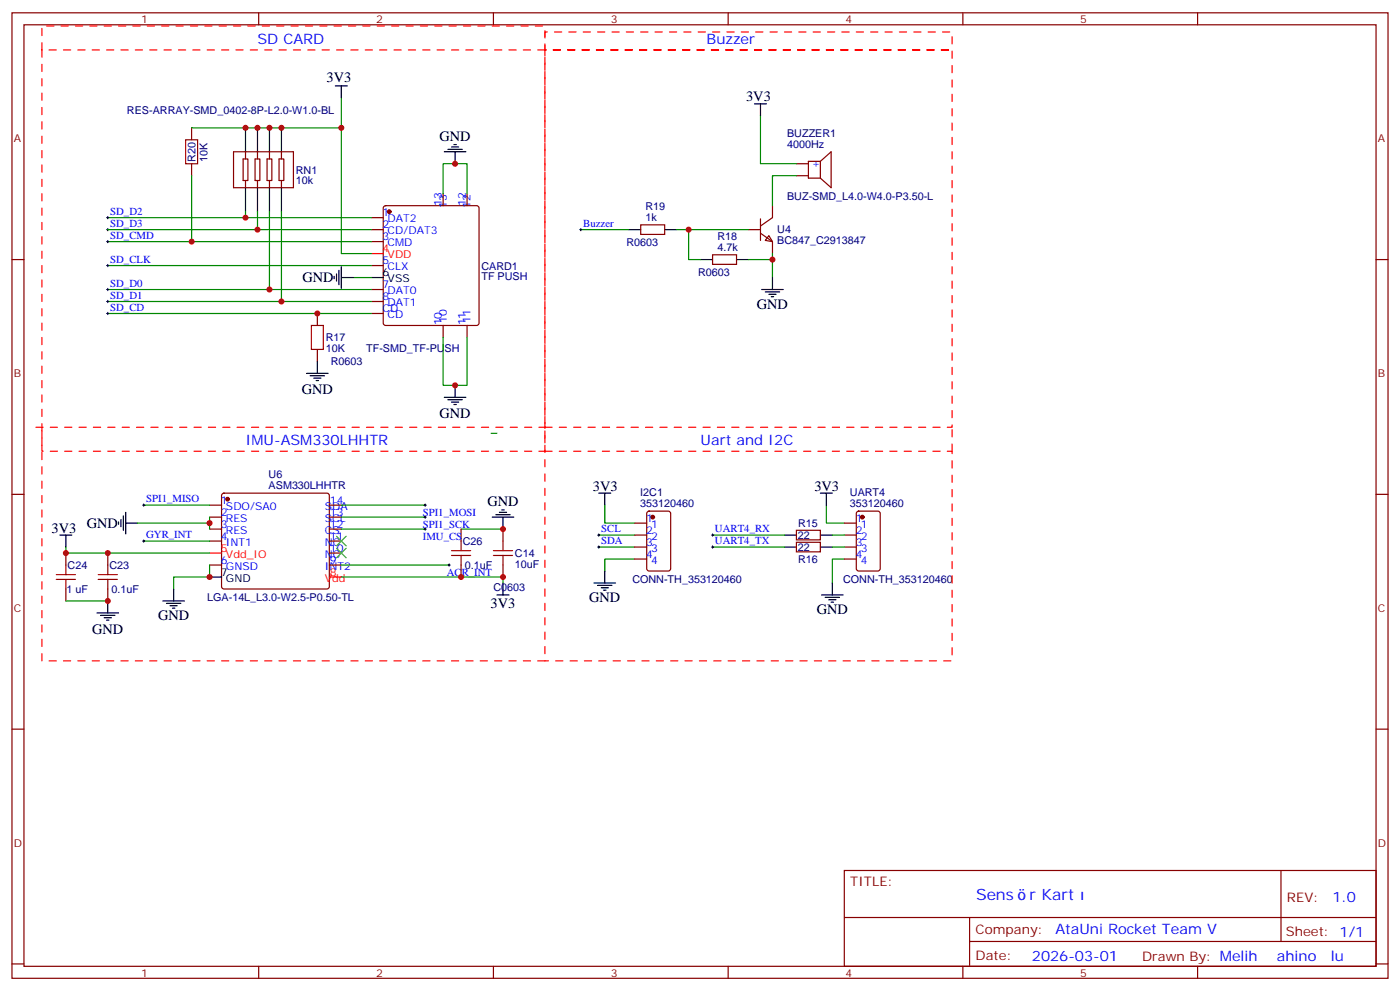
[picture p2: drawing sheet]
<svg xmlns="http://www.w3.org/2000/svg" width="412mm" height="292mm" viewBox="0 0 412 292" stroke-linecap="round" stroke-linejoin="round" font-family="sans-serif">
<g fill="none" stroke="#870000" stroke-width=".35">
<path d="M3.5 3.8h405.4v284.3h-405.4zM7.1 7.3h398.2v277.3h-398.2zM76.2 3.8v3.5M145.3 3.8v3.5M214.5 3.8v3.5M283.6 3.8v3.5M352.8 3.8v3.5M56.4 37.6v3.6M56.4 48.2v3.6M68.8 44.7h17.6v10.6h-17.6zM71.6 46.8h1.4v6.4h-1.4zM72.3 44.7v2.1"/>
<path d="M72.3 53.2v2.1M75.1 46.8h1.5v6.4h-1.5zM75.8 44.7v2.1M75.8 53.2v2.1M78.7 46.8h1.4v6.4h-1.4zM79.4 44.7v2.1M79.4 53.2v2.1M82.2 46.8h1.4v6.4h-1.4zM82.9 44.7v2.1M82.9 53.2v2.1M130.5 57v3.6M137.6 57v3.6"/>
<path d="M234.6 48.2h3.5M234.6 51.8h3.5M241.7 47.5l3.1-2.8v10.6l-3.1-2.8M241.7 47.5v5M241.7 47.5h-3.6v5h3.6M3.5 76.4h3.6M109.4 64.1h3.5M109.4 67.6h3.5M109.4 71.2h3.5M109.4 78.2h3.5M113.1 60.8l.5-.2h26.8l.5 .2 .2 .5v33.8l-.2 .5-.5 .2h-26.8l-.5-.2-.2-.5v-33.8zM188.7 66.2h7.1v2.8h-7.1z"/>
<path d="M209.9 75h7.1v2.9h-7.1zM220.5 67.6h3.5M224 64.5v6.3M224 68.7l3.5 2.5v3.5M226.5 69.4l1 1.8-2.1-.4zM227.5 60.6v3.5l-3.5 2.5M405.3 76.4h3.6M93.5 92.3v3.5M109.4 85.3h3.5M109.4 88.8h3.5M109.4 92.3h3.5M130.5 95.8v3.6"/>
<path d="M137.6 95.8v3.6M93.5 102.9v3.5M3.5 145.6h3.6M61.7 148.8h3.6M61.7 152.3h3.6M61.7 155.8h3.6M61.7 159.3h3.6M65.5 145.4l.5-.2h30.3l.5 .2 .2 .5v26.9l-.2 .5-.5 .2h-30.3l-.5-.3-.2-.4v-26.9zM97 148.8h3.5M97 152.3h3.5M97 155.8h3.5M97 159.3h3.5"/>
<path d="M135.8 155.8v3.5M148.2 155.8v3.5M187 154.1h3.5M187 157.6h3.5M190.7 150.7l.5-.2h5.6l.7 .5 .1 16.5-.5 .6-5.9 .1-.6-.5-.1-16.5zM234.6 156.2h7.1v2.8h-7.1zM234.6 159.7h7.1v2.8h-7.1zM248.7 154.1h3.5M248.7 157.6h3.5M252.5 150.7l.4-.2h5.7l.6 .5 .1 16.5-.5 .6-5.9 .1-.6-.5-.1-16.5zM405.3 145.6h3.6M19.4 162.9v3.5"/>
<path d="M19.4 173.5v3.5M31.7 162.9v3.5M31.7 173.5v3.5M61.7 166.4h3.6M97 166.4h3.5M97 162.9h3.5M135.8 166.4v3.5M148.2 166.4v3.5M187 161.1h3.5M187 164.6h3.5M248.7 161.1h3.5M248.7 164.6h3.5"/>
<path d="M3.5 214.7h3.6M405.3 214.7h3.6M248.7 256.4h156.6v28.2h-156.6zM377.3 256.4v20.9M248.7 270.2h156.5M285.6 277.3h119.6M285.6 270.2v14.1M3.5 283.9h3.6M76.2 284.6v3.5M145.3 284.6v3.5M214.5 284.6v3.5M283.6 284.6v3.5"/>
<path d="M352.8 284.6v3.5M405.3 283.9h3.6"/>
</g>
<g fill="#870000" stroke="#870000" stroke-width=".35">
<circle cx="114.7" cy="62.3" r=".53"/>
<circle cx="67" cy="147" r=".53"/>
<circle cx="192.3" cy="152.3" r=".53"/>
<circle cx="254" cy="152.3" r=".53"/>
</g>
<path d="M109.4 74.7h3.5M61.7 162.9h3.6M97 169.9h3.5" fill="none" stroke="#f00" stroke-width=".35"/>
<g fill="none" stroke="#000" stroke-width=".35">
<path d="M72.3 37.6v7.1M75.8 37.6v7.1M79.4 37.6v7.1M82.9 37.6v7.1M98.8 25.3h3.5M100.5 25.3v3.5M222.2 30.6h3.6M224 30.6v3.5M72.3 55.3v7M75.8 55.3v7M79.4 55.3v7M82.9 55.3v7"/>
<path d="M130.9 44.7h6.3M131.9 44h4.3M133 43.3h2.1M133.7 42.6h.7M134.1 44.7v3.5M99.8 79.6v4.3M100.5 78.6v6.3M185.2 67.6h3.5M195.8 67.6h3.5M206.4 76.4h3.5M217 76.4h3.5M98.4 81.4v.7"/>
<path d="M99.1 80.7v2.1M100.5 81.7h3.6M109.4 81.7h3.5M224.4 85.3h6.3M225.4 86h4.3M226.5 86.7h2.1M227.2 87.4h.7M227.5 81.7v3.6M90.3 110h6.4M91.4 110.7h4.2M92.4 111.4h2.1M93.1 112.1h.7"/>
<path d="M93.5 106.4v3.6M130.9 117h6.3M131.9 117.7h4.3M133 118.4h2.1M133.7 119.1h.7M134.1 113.5v3.5M17.6 157.6h3.6M19.4 157.6v3.5M34.9 153.7v.7M35.6 153v2.1M36.3 151.9v4.3M37 154.1h3.6"/>
<path d="M37 150.9v6.3M145 152.3h6.3M146 151.6h4.3M147.1 150.9h2.1M147.8 150.2h.7M148.2 152.3v3.5M176.4 145.2h3.5M178.2 145.2v3.6M231.1 157.6h3.5M241.7 157.6h3.5M241.7 145.2h3.5M243.4 145.2v3.6"/>
<path d="M31.7 177v3.5M48 177h6.3M49 177.7h4.3M50.1 178.4h2.1M50.8 179.1h.7M51.2 173.5v3.5M61.7 169.9h3.6M146.4 175.2h3.5M148.2 171.7v3.5M175 171.7h6.3M176 172.4h4.3M177.1 173.1h2.1"/>
<path d="M177.8 173.8h.7M178.2 168.2v3.5M231.1 161.1h3.5M241.7 161.1h3.5M242 175.2h6.4M243.1 175.9h4.2M244.1 176.6h2.1M244.8 177.3h.7M245.2 171.7v3.5M28.6 180.5h6.3M29.6 181.2h4.3M30.7 181.9h2.1"/>
<path d="M31.4 182.6h.7"/>
</g>
<g fill="none" stroke="#008700" stroke-width=".35">
<path d="M56.4 37.6h44.1M100.5 28.8v8.8M100.5 37.6v37.1h8.9M224 34.1v14.1h10.6M56.4 51.8v19.4M130.5 57v-8.8h7.1v8.8M234.6 51.8h-7.1v8.8M31.7 64.1h77.7M31.7 71.2h77.7M31.7 78.2h77.7M31.7 67.6h77.7M72.3 62.3v1.8"/>
<path d="M75.8 62.3v5.3M79.4 62.3v23M82.9 62.3v26.5M171.1 67.6h14.1M199.3 67.6h3.5v8.8h3.6M202.8 67.6h17.7M220.5 76.4h7M227.5 74.7v7M31.7 85.3h77.7M31.7 92.3h77.7M31.7 88.8h77.7M104.1 81.7h5.3"/>
<path d="M130.5 99.4v14.1h7.1v-14.1M144.6 127.6h1.8M40.6 154.1h21.1M42.3 159.3h19.4M42.3 148.8h19.4M61.7 152.3v3.5M100.5 148.8h24.7M100.5 155.8h24.7M100.5 152.3h24.7M135.8 155.8h12.4M176.4 157.6h10.6M178.2 148.8v5.3h8.8"/>
<path d="M209.9 157.6h21.2M243.4 148.8v5.3h5.3M245.2 157.6h3.5M19.4 161.1v1.8h42.3M19.4 177h12.3M61.7 166.4v3.5h-10.5v3.6M100.5 169.9h47.7v1.8M100.5 166.4h31.8M176.4 161.1h10.6M187 164.6h-8.8v3.6M209.9 161.1h21.2M245.2 161.1h3.5"/>
<path d="M248.7 164.6h-3.5v7.1"/>
</g>
<g fill="none" stroke="#a10000" stroke-width=".35">
<path d="M54.7 41.2h3.5v7h-3.5zM91.7 95.8h3.5v7.1h-3.5zM135.8 159.3v2.9M148.2 159.3v2.9M16.6 170.6h5.6M16.6 169.2h5.6M19.4 166.4v2.8M19.4 170.6v2.9M28.9 170.6h5.7M28.9 169.2h5.7M31.7 166.4v2.8M31.7 170.6v2.9"/>
<path d="M133 162.2h5.6M133 163.6h5.6M135.8 163.6v2.8M145.3 162.2h5.7M145.3 163.6h5.7M148.2 163.6v2.8"/>
</g>
<g fill="none" stroke="#000" stroke-width=".29">
<path d="M31.4 64.1h.7M31.4 67.6h.7M31.4 71.2h.7M31.4 78.2h.7M31.7 63.7v.8M31.7 67.3v.7M31.7 70.8v.7M31.7 77.9v.7M170.7 67.6h.7M171.1 67.3v.7M31.4 85.3h.7M31.4 88.8h.7"/>
<path d="M31.4 92.3h.7M31.7 84.9v.7M31.7 88.4v.7M31.7 92v.7M42 159.3h.7M42 148.8h.7M42.3 148.4v.7M42.3 159v.7M124.9 148.8h.7M124.9 155.8h.7M124.9 152.3h.7M125.2 148.4v.7"/>
<path d="M125.2 151.9v.7M125.2 155.5v.7M176 157.6h.7M176.4 157.2v.7M209.5 157.6h.8M209.9 157.2v.7M131.9 166.4h.7M132.3 166.1v.7M176 161.1h.7M176.4 160.8v.7M209.5 161.1h.8M209.9 160.8v.7"/>
</g>
<path d="M99.1 157.9l2.9 2.9M102 157.9l-2.9 2.9M99.1 161.5l2.9 2.8M102 161.5l-2.9 2.8" fill="none" stroke="#3c3" stroke-width=".35"/>
<path d="M12.3 14.7v179.9h148.2v-179.9h-148.2v-7h148.2v7M10.6 125.8h149.9v7.1h-148.2v-7.1M160.5 125.8h120v-116.4h-120v5.3h120h-120v111.1M160.5 132.9h120v61.7h-120M280.5 132.9v-7.1" fill="none" stroke="#f00" stroke-width=".35" stroke-dasharray="2.1 2.1"/>
<g fill="#c00">
<circle cx="100.5" cy="37.6" r=".88"/>
<circle cx="61.7" cy="169.9" r=".88"/>
<circle cx="61.7" cy="154.1" r=".88"/>
<circle cx="19.4" cy="162.9" r=".88"/>
<circle cx="31.8" cy="177" r=".88"/>
<circle cx="135.8" cy="169.9" r=".88"/>
<circle cx="93.5" cy="92.3" r=".88"/>
<circle cx="72.3" cy="37.6" r=".88"/>
<circle cx="82.9" cy="37.6" r=".88"/>
<circle cx="79.4" cy="37.6" r=".88"/>
<circle cx="75.8" cy="37.6" r=".88"/>
<circle cx="75.8" cy="67.6" r=".88"/>
<circle cx="79.4" cy="85.3" r=".88"/>
<circle cx="82.9" cy="88.8" r=".88"/>
<circle cx="148.2" cy="155.8" r=".88"/>
<circle cx="134.1" cy="48.2" r=".88"/>
<circle cx="134.1" cy="113.5" r=".88"/>
<circle cx="56.4" cy="71.2" r=".88"/>
<circle cx="72.3" cy="64.1" r=".88"/>
<circle cx="31.8" cy="162.9" r=".88"/>
<circle cx="148.2" cy="169.9" r=".88"/>
<circle cx="227.5" cy="76.4" r=".88"/>
<circle cx="202.8" cy="67.6" r=".88"/>
</g>
<g font-size="4.6" fill="#00f">
<text x="287.5" y="265.2">Sens</text>
<text x="303.2" y="265.2">r Kart</text>
</g>
<g font-size="4.2" fill="#00f">
<text x="75.8" y="12.9">SD CARD</text>
<text x="208.1" y="12.9">Buzzer</text>
<text x="72.3" y="131.1">IMU-ASM330LHHTR</text>
<text x="206.4" y="131.1">Uart and I2C</text>
<text x="392.5" y="265.6">1.0</text>
<text x="310.9" y="275.2">AtaUni Rocket Team V</text>
<text x="304" y="283">2026-03-01</text>
<text x="376.1" y="282.9">ahino</text>
<text x="392" y="282.9">lu</text>
</g>
<g font-size="4.2">
<text x="96.2" y="24.2">3V3</text>
<text x="219.8" y="29.9">3V3</text>
<text x="129.5" y="41.5">GND</text>
<text x="89.1" y="83.1">GND</text>
<text x="223" y="90.9">GND</text>
<text x="88.9" y="116">GND</text>
<text x="129.5" y="123">GND</text>
<text x="143.6" y="149.1">GND</text>
<text x="174.6" y="144.5">3V3</text>
<text x="239.9" y="144.5">3V3</text>
<text x="25.6" y="155.5">GND</text>
<text x="15.2" y="156.9">3V3</text>
<text x="144.5" y="179.2">3V3</text>
<text x="173.6" y="177.3">GND</text>
<text x="46.6" y="182.6">GND</text>
<text x="240.6" y="180.9">GND</text>
<text x="27.2" y="186.6">GND</text>
</g>
<g font-size="3.9" fill="#800">
<text x="250.5" y="260.9">TITLE:</text>
<text x="379.1" y="265.6">REV:</text>
<text x="287.4" y="275.1">Company:</text>
<text x="378.7" y="275.8">Sheet: 1/1</text>
<text x="287.4" y="282.8">Date:</text>
<text x="336.4" y="282.9">Drawn By: Melih</text>
</g>
<g font-size="3.2" fill="#800">
<text x="41.6" y="6.8">1</text>
<text x="110.8" y="6.8">2</text>
<text x="179.9" y="6.8">3</text>
<text x="249.1" y="6.8">4</text>
<text x="318.2" y="6.8">5</text>
<text x="4.1" y="41.9">A</text>
<text x="405.9" y="41.9">A</text>
<text x="4.1" y="111">B</text>
<text x="405.9" y="111">B</text>
<text x="4.1" y="180.2">C</text>
<text x="405.9" y="180.2">C</text>
<text x="4.1" y="249.3">D</text>
<text x="405.9" y="249.3">D</text>
<text x="41.6" y="287.6">1</text>
<text x="110.8" y="287.6">2</text>
<text x="179.9" y="287.6">3</text>
<text x="249.1" y="287.6">4</text>
<text x="318.2" y="287.6">5</text>
</g>
<g font-size="3.2" fill="#000080">
<text x="37.4" y="33.5">RES-ARRAY-SMD_0402-8P-L2.0-W1.0-BL</text>
<text x="231.9" y="40.4">BUZZER1</text>
<text x="57.6" y="47.7" transform="rotate(-90 57.6 47.7)">R20</text>
<text x="61.1" y="47.7" transform="rotate(-90 61.1 47.7)">10K</text>
<text x="231.9" y="43.6">4000Hz</text>
<text x="87.1" y="51.1">RN1</text>
<text x="87.1" y="54.3">10k</text>
<text x="231.9" y="58.8">BUZ-SMD_L4.0-W4.0-P3.50-L</text>
<text x="190.2" y="65.2">1k</text>
<text x="190.2" y="62">R19</text>
<text x="211.3" y="70.8">R18</text>
<text x="229" y="72">BC847_C2913847</text>
<text x="229" y="68.7">U4</text>
<text x="184.5" y="72.6">R0603</text>
<text x="211.3" y="74">4.7k</text>
<text x="141.8" y="82.5">TF PUSH</text>
<text x="141.8" y="79.4">CARD1</text>
<text x="205.7" y="81.4">R0603</text>
<text x="96" y="100.5">R17</text>
<text x="96" y="103.7">10K</text>
<text x="97.5" y="107.6">R0603</text>
<text x="107.9" y="103.6">TF-SMD_TF-PUSH</text>
<text x="79.1" y="144">ASM330LHHTR</text>
<text x="79.1" y="140.9">U6</text>
<text x="188.6" y="149.3">353120460</text>
<text x="188.6" y="146.1">I2C1</text>
<text x="250.4" y="149.3">353120460</text>
<text x="250.4" y="146.1">UART4</text>
<text x="235.1" y="155.2">R15</text>
<text x="136.3" y="160.5">C26</text>
<text x="235.1" y="158.7">22</text>
<text x="19.9" y="167.5">C24</text>
<text x="32.3" y="167.5">C23</text>
<text x="136.9" y="167.6">0.1uF</text>
<text x="151.7" y="167.2">10uF</text>
<text x="151.7" y="164">C14</text>
<text x="235.1" y="162.3">22</text>
<text x="235.1" y="165.8">R16</text>
<text x="145.3" y="174">C0603</text>
<text x="186.3" y="171.7">CONN-TH_353120460</text>
<text x="248.4" y="171.7">CONN-TH_353120460</text>
<text x="19.6" y="174.6">1 uF</text>
<text x="32.8" y="174.6">0.1uF</text>
<text x="61" y="177">LGA-14L_L3.0-W2.5-P0.50-TL</text>
</g>
<g font-size="3.2" fill="#00f">
<text x="239.2" y="49.3">+</text>
<text x="32.5" y="63.3">SD_D2</text>
<text x="112.7" y="63.7">1</text>
<text x="114.2" y="65.5">DAT2</text>
<text x="130.2" y="60.6" transform="rotate(-90 130.2 60.6)">13</text>
<text x="131.6" y="61.3" transform="rotate(-90 131.6 61.3)">13</text>
<text x="137.2" y="60.6" transform="rotate(-90 137.2 60.6)">12</text>
<text x="138.6" y="61.3" transform="rotate(-90 138.6 61.3)">12</text>
<text x="32.5" y="66.8">SD_D3</text>
<text x="32.5" y="70.3">SD_CMD</text>
<text x="112.7" y="67.3">2</text>
<text x="112.7" y="70.8">3</text>
<text x="114.2" y="69">CD/DAT3</text>
<text x="171.8" y="66.7">Buzzer</text>
<text x="32.5" y="77.4">SD_CLK</text>
<text x="112.7" y="77.9">5</text>
<text x="114.2" y="72.6">CMD</text>
<text x="114.2" y="79.6">CLX</text>
<text x="32.5" y="84.4">SD_D0</text>
<text x="32.5" y="88">SD_D1</text>
<text x="112.7" y="84.9">7</text>
<text x="112.7" y="88.4">8</text>
<text x="114.2" y="86.7">DAT0</text>
<text x="32.5" y="91.5">SD_CD</text>
<text x="112.7" y="92">CD</text>
<text x="114.2" y="90.2">DAT1</text>
<text x="114.2" y="93.7">CD</text>
<text x="130.2" y="95.8" transform="rotate(-90 130.2 95.8)">10</text>
<text x="131.6" y="95.1" transform="rotate(-90 131.6 95.1)">10</text>
<text x="137.2" y="95.8" transform="rotate(-90 137.2 95.8)">11</text>
<text x="138.6" y="95.1" transform="rotate(-90 138.6 95.1)">11</text>
<text x="43" y="147.9">SPI1_MISO</text>
<text x="65.1" y="148.4">1</text>
<text x="97.2" y="148.4">14</text>
<text x="65.1" y="151.9">2</text>
<text x="65.1" y="155.5">3</text>
<text x="66.6" y="150.2">SDO/SA0</text>
<text x="66.6" y="153.7">RES</text>
<text x="95.7" y="153.7">SCL</text>
<text x="95.7" y="150.2">SDA</text>
<text x="97.2" y="155.5">12</text>
<text x="97.2" y="151.9">13</text>
<text x="124.5" y="155.4">SPI1_SCK</text>
<text x="124.5" y="151.9">SPI1_MOSI</text>
<text x="190.3" y="153.7">1</text>
<text x="191.8" y="155.5">1</text>
<text x="252.1" y="153.7">1</text>
<text x="253.5" y="155.5">1</text>
<text x="43" y="158.5">GYR_INT</text>
<text x="65.1" y="159">4</text>
<text x="66.6" y="157.2">RES</text>
<text x="66.6" y="160.8">INT1</text>
<text x="95.7" y="160.8">NC</text>
<text x="95.7" y="157.2">CS</text>
<text x="97.2" y="159">11</text>
<text x="124.5" y="159">IMU_CS</text>
<text x="177.1" y="156.7">SCL</text>
<text x="177.1" y="160.2">SDA</text>
<text x="190.3" y="157.2">2</text>
<text x="190.3" y="160.8">3</text>
<text x="191.8" y="159">2</text>
<text x="210.6" y="156.7">UART4_RX</text>
<text x="210.6" y="160.2">UART4_TX</text>
<text x="252.1" y="157.2">2</text>
<text x="252.1" y="160.8">3</text>
<text x="253.5" y="159">2</text>
<text x="65.1" y="166.1">6</text>
<text x="66.6" y="167.8">GNSD</text>
<text x="95.7" y="167.8">INT2</text>
<text x="95.7" y="164.3">NC</text>
<text x="97.2" y="166.1">9</text>
<text x="97.2" y="162.5">10</text>
<text x="190.3" y="164.3">4</text>
<text x="191.8" y="162.5">3</text>
<text x="191.8" y="166.1">4</text>
<text x="252.1" y="164.3">4</text>
<text x="253.5" y="162.5">3</text>
<text x="253.5" y="166.1">4</text>
<text x="131.6" y="169.5">ACR_INT</text>
</g>
<g font-size="3.2" fill="#f00">
<text x="112.7" y="74.3">4</text>
<text x="114.2" y="76.1">VDD</text>
<text x="65.1" y="162.5">5</text>
<text x="66.6" y="164.3">Vdd_IO</text>
<text x="95.7" y="171.3">Vdd</text>
<text x="97.2" y="169.6">8</text>
</g>
<g font-size="3.2">
<text x="112.7" y="81.4">6</text>
<text x="114.2" y="83.1">VSS</text>
<text x="65.1" y="169.6">7</text>
<text x="66.6" y="171.3">GND</text>
</g>
</svg>
